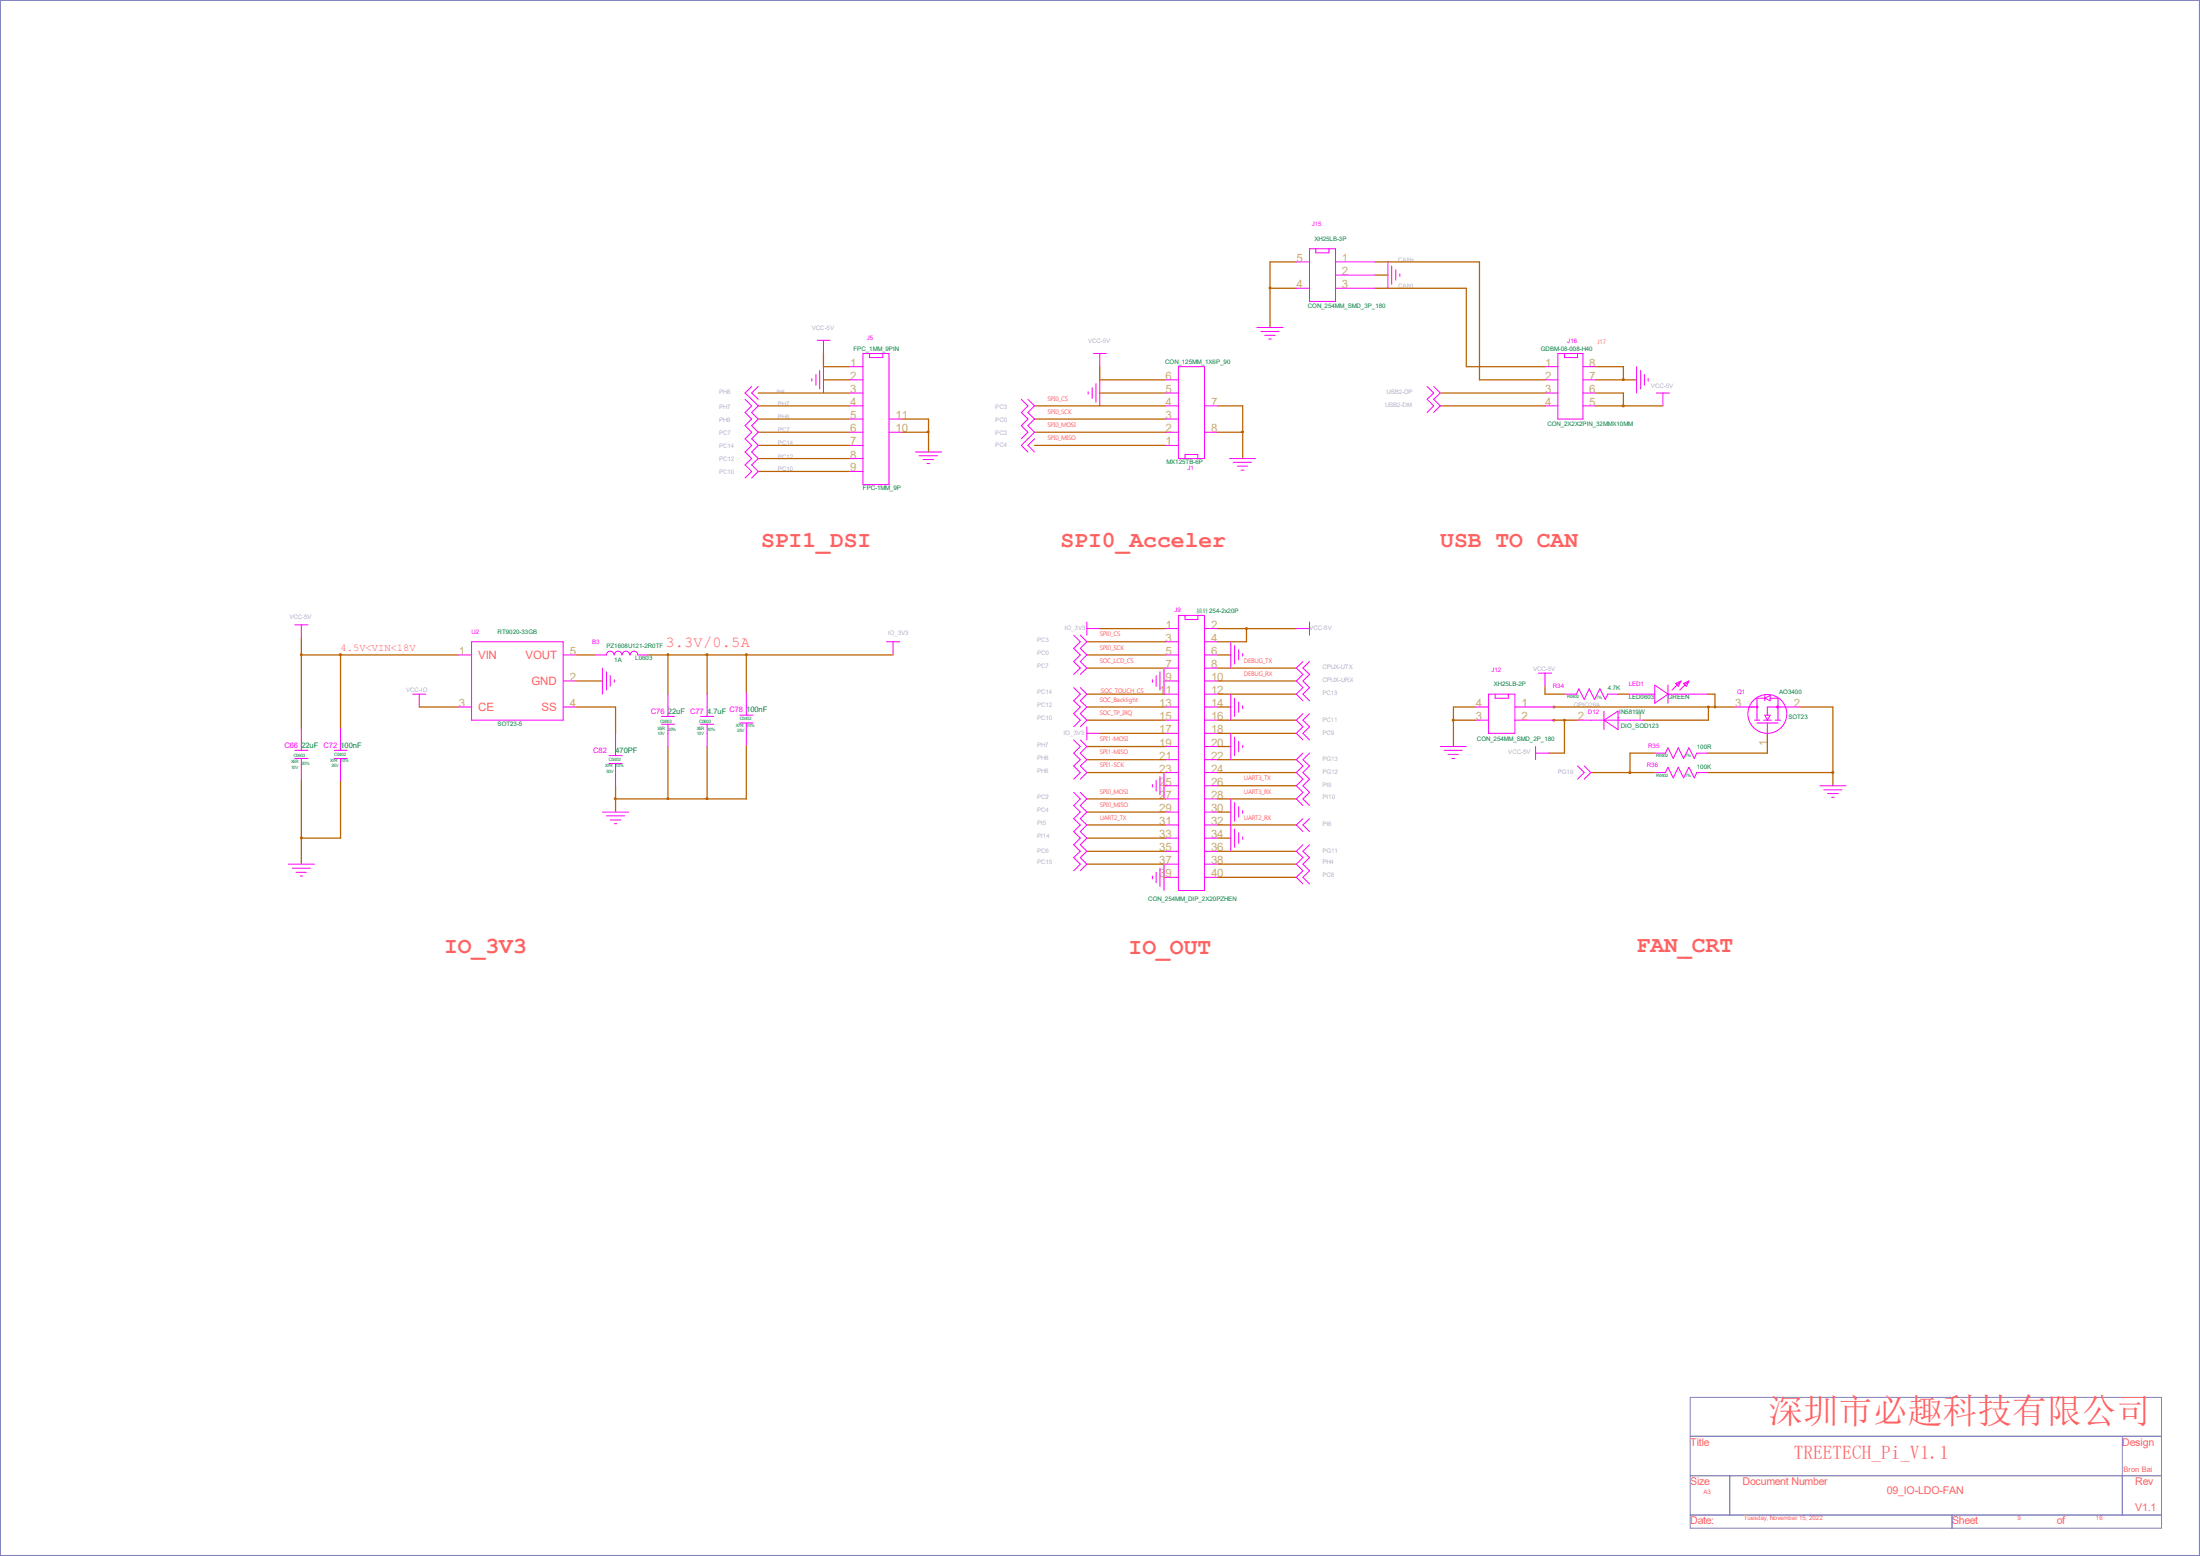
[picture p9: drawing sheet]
<svg xmlns="http://www.w3.org/2000/svg" width="297mm" height="210mm" viewBox="0 0 297 210" stroke-linecap="round" stroke-linejoin="round" font-family="sans-serif">
<g fill="none" stroke="#bb6200" stroke-width=".17">
<path d="M171.4 38.9h3.6M175 35.3h-3.6v8.9M185.6 35.3h14.1v16h8.9M185.6 38.9h12.4v10.6h10.6M185.6 37.1h1.8M102.4 54.8h12.3M102.4 53h12.3M102.4 58.3h12.3M102.4 56.6h12.3M111.2 51.3h3.5M111.2 47.7v1.8h3.5M121.8 58.3h3.5"/>
<path d="M121.8 56.6h3.5v4.4M139.7 54.8h17.6M139.7 58.3h17.6M139.7 56.6h17.6M148.5 49.5v1.8h8.8M148.5 53h8.8M164.4 54.8h3.4v7.1M164.4 58.3h3.4M194.4 54.8h14.2M194.4 53h14.2M215.4 51.3h5.5M215.4 54.8h9.1"/>
<path d="M215.4 49.5h3.8v1.8M215.4 53h3.8v1.8M102.4 60.1h12.3M102.4 63.6h12.3M102.4 61.9h12.3M139.7 60.1h17.6M40.7 86.1v12.2M40.7 88.4h21.2M46 88.4v9.9M56.6 95.4h5.3M77.8 95.4h5.3v3.6M77.8 88.4h2.6"/>
<path d="M77.8 91.9h3.5M87.5 88.4h33.1M90.2 88.4v5.3M95.5 88.4v5.3M100.8 88.4v5.1M146.7 90.2h10.6M146.7 95.4h10.6M146.7 86.6h10.6M146.7 88.4h10.6M146.7 93.7h10.6M146.7 97.2h10.6M148.5 84.8h8.8"/>
<path d="M148.5 99h8.8M157.1 91.9h.2M164.4 90.2h10.6M164.4 95.4h1.8M164.4 84.8h10.6M164.4 88.4h1.8M164.4 93.7h10.6M164.4 97.2h10.6M164.4 99h10.6M164.4 91.9h10.6M168.3 84.8v1.8h-3.9M196.2 97.2h3"/>
<path d="M199.2 95.4h-3v5.4M208.6 92.6v1.1h2.8M209.6 95.4h24.6M209.6 97.2h3.4M209.8 97.2h.1M209.8 95.4h.1M211.2 97.2v4.4h-2.1M218.4 93.7h1.5M230.5 93.7h1v1.7M230.6 95.4v1.8h-8.8M238.6 99v2.6h-8.1M243 95.4h4.4v10.6"/>
<path d="M40.7 105.3v11.3M46 105.3v7.8h-5.3M83.1 106v3.6M90.2 100.8v7M95.5 100.8v7M100.8 100.6v7.2h-17.7M146.7 109.6h10.6M146.7 107.8h10.6M146.7 116.6h10.6M146.7 104.3h10.6M146.7 114.9h10.6M146.7 113.1h10.6"/>
<path d="M146.7 111.3h10.6M146.7 102.5h10.6M146.7 100.8h10.6M157.1 106h.2M157.1 118.4h.2M164.4 109.6h1.8M164.4 107.8h10.6M164.4 116.6h10.6M164.4 104.3h10.6M164.4 114.9h10.6M164.4 113.1h1.8M164.4 111.3h10.6"/>
<path d="M164.4 102.5h10.6M164.4 106h10.6M164.4 118.4h10.6M164.4 100.8h1.8M214.8 104.3h8.6M223.4 101.6h-3.4v2.7M230.5 104.3h16.9"/>
</g>
<circle cx="209.8" cy="97.2" r=".13" fill="#bb6200"/>
<circle cx="209.8" cy="97.2" r=".13" fill="none" stroke="#bb6200" stroke-width=".14"/>
<path d="M45.8 88.3h.3v.1h-.3z" fill-rule="evenodd" fill="#bb6200"/>
<path d="M45.8 88.3h.3v.1h-.3z" fill="none" stroke="#bb6200" stroke-width=".14"/>
<circle cx="40.7" cy="88.3" r=".13" fill="#bb6200"/>
<circle cx="40.7" cy="88.3" r=".13" fill="none" stroke="#bb6200" stroke-width=".14"/>
<circle cx="168.3" cy="84.8" r=".13" fill="#bb6200"/>
<circle cx="168.3" cy="84.8" r=".13" fill="none" stroke="#bb6200" stroke-width=".14"/>
<circle cx="211.2" cy="97.2" r=".13" fill="#bb6200"/>
<circle cx="211.2" cy="97.2" r=".13" fill="none" stroke="#bb6200" stroke-width=".14"/>
<path d="M219 54.7h.2v.2h-.2z" fill-rule="evenodd" fill="#bb6200"/>
<path d="M219 54.7h.2v.2h-.2z" fill="none" stroke="#bb6200" stroke-width=".14"/>
<path d="M219.9 104.2h.2v.2h-.2z" fill-rule="evenodd" fill="#bb6200"/>
<path d="M219.9 104.2h.2v.2h-.2z" fill="none" stroke="#bb6200" stroke-width=".14"/>
<circle cx="90.2" cy="88.3" r=".13" fill="#bb6200"/>
<circle cx="90.2" cy="88.3" r=".13" fill="none" stroke="#bb6200" stroke-width=".14"/>
<path d="M95.3 88.3h.2v.1h-.2z" fill-rule="evenodd" fill="#bb6200"/>
<path d="M95.3 88.3h.2v.1h-.2z" fill="none" stroke="#bb6200" stroke-width=".14"/>
<circle cx="100.8" cy="88.3" r=".13" fill="#bb6200"/>
<circle cx="100.8" cy="88.3" r=".13" fill="none" stroke="#bb6200" stroke-width=".14"/>
<circle cx="231.5" cy="95.4" r=".13" fill="#bb6200"/>
<circle cx="231.5" cy="95.4" r=".13" fill="none" stroke="#bb6200" stroke-width=".14"/>
<circle cx="230.6" cy="95.4" r=".13" fill="#bb6200"/>
<circle cx="230.6" cy="95.4" r=".13" fill="none" stroke="#bb6200" stroke-width=".14"/>
<circle cx="209.8" cy="95.4" r=".13" fill="#bb6200"/>
<circle cx="209.8" cy="95.4" r=".13" fill="none" stroke="#bb6200" stroke-width=".14"/>
<path d="M247.3 104.2h.2v.2h-.2z" fill-rule="evenodd" fill="#bb6200"/>
<path d="M247.3 104.2h.2v.2h-.2z" fill="none" stroke="#bb6200" stroke-width=".14"/>
<circle cx="90.2" cy="107.8" r=".13" fill="#bb6200"/>
<circle cx="90.2" cy="107.8" r=".13" fill="none" stroke="#bb6200" stroke-width=".14"/>
<circle cx="40.7" cy="113.1" r=".14" fill="#bb6200"/>
<circle cx="40.7" cy="113.1" r=".14" fill="none" stroke="#bb6200" stroke-width=".14"/>
<circle cx="83.1" cy="107.8" r=".13" fill="#bb6200"/>
<circle cx="83.1" cy="107.8" r=".13" fill="none" stroke="#bb6200" stroke-width=".14"/>
<path d="M95.3 107.7h.2v.2h-.2z" fill-rule="evenodd" fill="#bb6200"/>
<path d="M95.3 107.7h.2v.2h-.2z" fill="none" stroke="#bb6200" stroke-width=".14"/>
<circle cx="125.3" cy="58.3" r=".13" fill="#bb6200"/>
<circle cx="125.3" cy="58.3" r=".13" fill="none" stroke="#bb6200" stroke-width=".14"/>
<circle cx="167.7" cy="58.3" r=".13" fill="#bb6200"/>
<circle cx="167.7" cy="58.3" r=".13" fill="none" stroke="#bb6200" stroke-width=".14"/>
<path d="M219 51.1h.2v.2h-.2z" fill-rule="evenodd" fill="#bb6200"/>
<path d="M219 51.1h.2v.2h-.2z" fill="none" stroke="#bb6200" stroke-width=".14"/>
<circle cx="196.2" cy="97.2" r=".13" fill="#bb6200"/>
<circle cx="196.2" cy="97.2" r=".13" fill="none" stroke="#bb6200" stroke-width=".14"/>
<circle cx="171.4" cy="38.9" r=".13" fill="#bb6200"/>
<circle cx="171.4" cy="38.9" r=".13" fill="none" stroke="#bb6200" stroke-width=".14"/>
<path d="M0 0h296.9v209.9h-296.9zM228.2 188.6h63.6v17.6h-63.6zM228.2 193.8h63.6M228.2 199.2h63.6M233.5 199.2v5.3M286.5 193.8v10.7M0 209.9h.1M228.2 204.5h63.6M263.5 204.5v1.7" fill="none" stroke="#8181c0" stroke-width=".14"/>
<g fill="none" stroke="#f0f" stroke-width=".14">
<path d="M175 35.3h1.8M175 38.9h1.8M176.8 33.6h3.5v7.1h-3.5zM177.6 33.6v.5h1.8v-.5M180.3 35.3h5.3M180.3 37.1h5.3M180.3 38.9h5.3M187.4 35.3v3.6M187.9 35.9v2.5M188.4 36.4v1.4M189 37v.3M100.6 53.9l.9 .9-.9 .9 .9 .9-.9 .8 .9 .9-.9 .9 .9 .9-.9 .9 .9 .9-.9 .8 .9 .9-.9 .9"/>
<path d="M101.5 52.2l-.9 .8 1.8 1.8-.9 .9 .9 .9-.9 .8 .9 .9-.9 .9 .9 .9-.9 .9 .9 .9-.9 .8 .9 .9-.9 .9M102.4 52.2l-.9 .8 .9 .9M109.6 51.1v.3M110.2 50.5v1.5M110.3 45.9h1.8M110.7 50v2.5M111.2 45.9v1.8M111.2 49.5v3.5M114.7 49.5h1.8M114.7 58.3h1.8M114.7 56.6h1.8M114.7 54.8h1.8"/>
<path d="M114.7 53h1.8M114.7 51.3h1.8M116.5 47.7h3.5v17.7h-3.5zM117.4 47.7v.6h1.8v-.6M120 58.3h1.8M120 56.6h1.8M137.9 53.9l.9 .9-.9 .9 .9 .9-.9 .8 .9 .9-.9 .9M138.8 53.9l.9 .9-.9 .9 .9 .9-.9 .8 .9 .9-1.8 1.8 .9 .9M139.7 59.2l-.9 .9 .9 .9M146.9 52.9v.3M147.4 52.3v1.5M147.6 47.7h1.8"/>
<path d="M148 51.8v2.5M148.5 47.7v1.8M148.5 51.3v3.5M157.3 58.3h1.8M157.3 56.6h1.8M157.3 54.8h1.8M157.3 53h1.8M157.3 51.3h1.8M159.1 49.5h3.5v12.4h-3.5zM162.6 58.3h1.8M162.6 54.8h1.8M169.7 44.2h3.5"/>
<path d="M170.2 44.7h2.5M170.7 45.3h1.5M171.3 45.8h.3M192.7 52.2l.8 .8-.8 .9 .8 .9-.8 .9M193.5 52.2l.9 .8-.9 .9 .9 .9-.9 .9M208.6 49.5h1.7M208.6 54.8h1.7M208.6 53h1.7M208.6 51.3h1.7M210.3 47.7h3.4v8.9h-3.4zM211.2 47.7v.6h1.8v-.6M213.7 49.5h1.7"/>
<path d="M213.7 54.8h1.7M213.7 53h1.7M213.7 51.3h1.7M220.9 49.5v3.5M221.5 50v2.5M222 50.5v1.5M222.5 51.1v.3M223.6 53h1.8M224.5 53v1.8M114.7 61.9h1.8M114.7 60.1h1.8M114.7 63.6h1.8"/>
<path d="M123.6 61h3.5M124.1 61.5h2.5M124.6 62h1.4M125.1 62.6h.4M157.3 60.1h1.8M160 61.9v-.6h1.7v.6M166 61.9h3.5M166.5 62.4h2.5M167 62.9h1.4M167.6 63.5h.3M39.8 84.3h1.8M40.7 84.3v1.8"/>
<path d="M40.7 98.3v3M46 98.3v3M55.7 93.7h1.8M56.6 93.7v1.7M61.9 88.4h1.8M61.9 95.4h1.8M63.7 86.6h12.3v10.6h-12.3zM76 88.4h1.8M76 91.9h1.8M76 95.4h1.8M80.4 88.4h1.5a.51 .51 0 0 1 .5-.5 .51 .51 0 0 1 .5 .5M81.3 90.2v3.5"/>
<path d="M81.9 90.7v2.4M82.4 91.2v1.4M82.9 88.4a.51 .51 0 0 1 .5-.5 .51 .51 0 0 1 .5 .5M82.9 91.7v.4M83.1 99v3M84 88.4a.51 .51 0 0 1 .5-.5 .51 .51 0 0 1 .5 .5M85.1 88.4a.51 .51 0 0 1 .5-.5 .51 .51 0 0 1 .5 .5h1.4M89.3 96.7h1.8M89.3 97.7h1.8M90.2 93.7v3M90.2 97.7v3.1M94.6 96.7h1.8"/>
<path d="M94.6 97.7h1.8M95.5 93.7v3M95.5 97.7v3.1M99.9 96.5h1.7M99.9 97.6h1.7M100.8 93.5v3M100.8 97.6v3M119.7 86.6h1.8M120.6 86.6v1.8M144.9 85.7l.9 .9-.9 .9 .9 .9-.9 .9 .9 .9-.9 .8M144.9 99.9l.9 .9-.9 .8 .9 .9-.9 .9 .9 .9-.9 .9M144.9 92.8l.9 .9-.9 .9 .9 .8-.9 .9 .9 .9-.9 .9"/>
<path d="M145.8 85.7l.9 .9-.9 .9 .9 .9-.9 .9 .9 .9-.9 .8M145.8 99.9l.9 .9-.9 .8 .9 .9-.9 .9 .9 .9-.9 .9M145.8 92.8l.9 .9-.9 .9 .9 .8-.9 .9 .9 .9-.9 .9M146.7 84.8h1.8M146.7 99h1.8M146.7 83.9v1.8M146.7 98.1v1.8M155.6 91.7v.4M156.1 91.2v1.4M156.6 90.7v2.4M157.1 90.2v3.5M157.3 84.8h1.8"/>
<path d="M157.3 86.6h1.8M157.3 88.4h1.8M157.3 90.2h1.8M157.3 91.9h1.8M157.3 93.7h1.8M157.3 95.4h1.8M157.3 97.2h1.8M157.3 99h1.8M159.1 83.1h3.5v37.1h-3.5zM160 83.1v.5h1.7v-.5M162.6 84.8h1.8M162.6 86.6h1.8"/>
<path d="M162.6 88.4h1.8M162.6 90.2h1.8M162.6 91.9h1.8M162.6 93.7h1.8M162.6 95.4h1.8M162.6 97.2h1.8M162.6 99h1.8M166.2 86.6v3.6M166.2 93.7v3.5M166.2 99v3.5M166.7 87.1v2.5M166.7 94.2v2.5"/>
<path d="M166.7 99.5v2.5M167.2 87.7v1.4M167.2 94.7v1.4M167.8 88.2v.4M167.8 95.2v.4M175 84.8h1.8M175.9 96.3l-.9 .9 .9 .9-.9 .9 .9 .9M175.9 89.3l-.9 .9 .9 .8-.9 .9 .9 .9-.9 .9 .9 .9M176.8 83.9v1.8M176.8 96.3l-.9 .9 .9 .9-.9 .9 .9 .9M176.8 89.3l-.9 .9 .9 .8-.9 .9 .9 .9-.9 .9 .9 .9M199.2 95.4h1.8"/>
<path d="M199.2 97.2h1.8M201 93.7h3.5v5.3h-3.5zM201.8 93.7v.5h1.8v-.5M204.5 95.4h5.3M204.5 97.2h5.3M207.7 90.8h1.8M208.6 90.8v1.8M211.4 93.7h1.4l.3-.7 .8 1.4 .6-1.4 .8 1.4 .7-1.4 .7 1.4 .3-.7h1.4M213 97.2h8.8M216.5 96v2.5M216.5 97.2l1.9-1.2v2.5zM218.4 96.9h.1"/>
<path d="M219.9 93.7h3.5M223.4 92.5l1.8 1.2-1.8 1.2zM225.2 93.7h.1M225.2 93.7h5.3M225.2 92.5v2.4M226.2 92.2h.1M226.2 92.2l.7-.3-.3 .7zM226.8 92.1l-1.1 1M227.3 92.2h.1M227.3 92.2l.7-.3-.3 .7zM227.8 92.1l-1 1M234.2 95.4h3"/>
<path d="M236.9 97.2h.7M237.2 97.6h2.8M238.1 97.2h1M238.3 94.2h-1.1v3M238.3 96.5h.7l-.4 .7zM238.3 93.9v.7M238.3 94.2l.7-.3v.7zM238.6 97.6v1.4M239 94.2h1v3M239.6 97.2h.8M239.9 95.4h-1.3v1.1M240.2 95.4h2.8"/>
<path d="M38.9 116.6h3.6M39.5 117.2h2.4M39.8 101.3h1.8M39.8 102.4h1.8M40 117.7h1.4M40.5 118.2h.4M40.7 102.4v2.9M45.1 101.3h1.8M45.1 102.4h1.8M46 102.4v2.9M81.3 109.6h3.6M81.9 110.1h2.4"/>
<path d="M82.2 102h1.8M82.2 103h1.8M82.4 110.7h1.4M82.9 111.2h.4M83.1 103v3M144.9 106.9l.9 .9-.9 .9 .9 .9-.9 .9 .9 .8-.9 .9 .9 .9-.9 .9 .9 .9-.9 .8 .9 .9-.9 .9M145.8 106.9l.9 .9-.9 .9 .9 .9-.9 .9 .9 .8-.9 .9 .9 .9-.9 .9 .9 .9-.9 .8 .9 .9-.9 .9M155.6 105.9v.3M155.6 118.2v.4M156.1 105.3v1.5M156.1 117.7v1.4M156.6 104.8v2.5"/>
<path d="M156.6 117.2v2.4M157.1 104.3v3.5M157.1 116.6v3.6M157.3 102.5h1.8M157.3 100.8h1.8M157.3 104.3h1.8M157.3 106h1.8M157.3 107.8h1.8M157.3 109.6h1.8M157.3 111.3h1.8M157.3 113.1h1.8M157.3 114.9h1.8"/>
<path d="M157.3 116.6h1.8M157.3 118.4h1.8M162.6 102.5h1.8M162.6 100.8h1.8M162.6 104.3h1.8M162.6 106h1.8M162.6 107.8h1.8M162.6 109.6h1.8M162.6 111.3h1.8M162.6 113.1h1.8M162.6 114.9h1.8M162.6 116.6h1.8"/>
<path d="M162.6 118.4h1.8M166.2 107.8v7.1M166.7 108.3v2.5M166.7 111.9v2.4M167.2 100v1.5M167.2 108.9v1.4M167.2 112.4v1.4M167.8 100.6v.3M167.8 109.4v.4M167.8 112.9v.4M175.9 114l-.9 .9 .9 .8-.9 .9 .9 .9-.9 .9 .9 .9M175.9 101.6l-.9 .9 .9 .9-.9 .9 .9 .9-.9 .8 .9 .9-.9 .9 .9 .9"/>
<path d="M175.9 110.5l-.9 .8 .9 .9M176.8 114l-.9 .9 .9 .8-.9 .9 .9 .9-.9 .9 .9 .9M176.8 101.6l-.9 .9 .9 .9-.9 .9 .9 .9-.9 .8 .9 .9-.9 .9 .9 .9M176.8 110.5l-.9 .8 .9 .9M194.4 100.8h3.6M194.9 101.3h2.5M195.5 101.8h1.4M196 102.4h.4M207.3 101.6h1.8M207.3 100.8v1.7M213 103.4l.9 .9-.9 .9M213.9 103.4l.9 .9-.9 .9"/>
<path d="M223.4 104.3h1.4l.4-.8 .7 1.5 .7-1.5 .7 1.5 .7-1.5 .7 1.5 .4-.7h1.4M223.4 101.6h1.4l.4-.7 .7 1.5 .7-1.5 .7 1.5 .7-1.5 .7 1.5 .4-.8h1.4M245.7 106h3.5M246.2 106.6h2.5M246.7 107.1h1.5M247.3 107.6h.3"/>
<circle cx="237.2" cy="95.4" r=".13"/>
<circle cx="238.6" cy="96.4" r="2.62"/>
<circle cx="240" cy="95.4" r=".13"/>
</g>
<text font-size="4.7" fill="#ff6060" x="238.8" y="192.1">深圳市必趣科技有限公司</text>
<g font-size="3.1" fill="#ff6060">
<text x="102.7" y="73.9">SPI1_DSI</text>
<text x="143.2" y="73.9">SPI0_Acceler</text>
<text x="194.4" y="73.9">USB TO CAN</text>
<text x="59.9" y="128.7">IO_3V3</text>
<text x="152.4" y="128.8">IO_OUT</text>
<text x="220.9" y="128.5">FAN_CRT</text>
</g>
<text font-size="2.6" fill="#ff6060" x="242.1" y="196.9">TREETECH_Pi_V1.1</text>
<text font-size="2.1" fill="#ff6060" x="89.8" y="87.3">3.3V/0.5A</text>
<g font-size="1.6" fill="#b7b76a">
<text x="175" y="35.3">5</text>
<text x="181.1" y="35.3">1</text>
<text x="175" y="38.9">4</text>
<text x="181.1" y="37.1">2</text>
<text x="181.1" y="38.9">3</text>
<text x="114.8" y="49.5">1</text>
<text x="114.8" y="51.3">2</text>
<text x="114.8" y="53">3</text>
<text x="157.4" y="53">5</text>
<text x="157.4" y="51.3">6</text>
<text x="208.6" y="49.5">1</text>
<text x="208.6" y="51.3">2</text>
<text x="208.6" y="53">3</text>
<text x="214.5" y="53">6</text>
<text x="214.5" y="51.3">7</text>
<text x="214.5" y="49.5">8</text>
<text x="114.8" y="54.8">4</text>
<text x="114.8" y="56.6">5</text>
<text x="114.8" y="58.3">6</text>
<text x="120.9" y="58.3">10</text>
<text x="120.9" y="56.6">11</text>
<text x="157.4" y="58.3">2</text>
<text x="157.4" y="56.6">3</text>
<text x="157.4" y="54.8">4</text>
<text x="163.5" y="54.8">7</text>
<text x="163.5" y="58.3">8</text>
<text x="208.6" y="54.8">4</text>
<text x="214.5" y="54.8">5</text>
<text x="114.8" y="60.1">7</text>
<text x="114.8" y="61.9">8</text>
<text x="114.8" y="63.6">9</text>
<text x="157.4" y="60.1">1</text>
<text x="61.9" y="88.4">1</text>
<text x="76.9" y="88.4">5</text>
<text x="157.4" y="84.8">1</text>
<text x="157.4" y="86.6">3</text>
<text x="157.4" y="88.4">5</text>
<text x="163.5" y="84.8">2</text>
<text x="163.5" y="86.6">4</text>
<text x="163.5" y="88.4">6</text>
<text x="61.9" y="95.4">3</text>
<text x="76.9" y="91.9">2</text>
<text x="76.9" y="95.4">4</text>
<text x="156.5" y="93.7">11</text>
<text x="156.5" y="95.4">13</text>
<text x="157.4" y="90.2">7</text>
<text x="157.4" y="91.9">9</text>
<text x="163.5" y="90.2">8</text>
<text x="163.5" y="91.9">10</text>
<text x="163.5" y="93.7">12</text>
<text x="163.5" y="95.4">14</text>
<text x="199.2" y="95.4">4</text>
<text x="205.4" y="95.4">1</text>
<text x="234.2" y="95.4">3</text>
<text x="242.1" y="95.4">2</text>
<text x="156.5" y="97.2">15</text>
<text x="156.5" y="99">17</text>
<text x="156.5" y="100.8">19</text>
<text x="163.5" y="97.2">16</text>
<text x="163.5" y="99">18</text>
<text x="163.5" y="100.8">20</text>
<text x="199.2" y="97.2">3</text>
<text x="205.4" y="97.2">2</text>
<text x="213" y="97.2">2</text>
<text x="220.9" y="97.2">1</text>
<text x="238.6" y="100.7" transform="rotate(-90 238.6 100.7)">1</text>
<text x="156.5" y="102.5">21</text>
<text x="156.5" y="104.3">23</text>
<text x="156.5" y="106">2</text>
<text x="156.5" y="107.8">27</text>
<text x="157.4" y="106">5</text>
<text x="163.5" y="102.5">22</text>
<text x="163.5" y="104.3">24</text>
<text x="163.5" y="106">26</text>
<text x="163.5" y="107.8">28</text>
<text x="156.5" y="109.6">29</text>
<text x="156.5" y="111.3">31</text>
<text x="156.5" y="113.1">33</text>
<text x="163.5" y="109.6">30</text>
<text x="163.5" y="111.3">32</text>
<text x="163.5" y="113.1">34</text>
<text x="156.5" y="114.9">35</text>
<text x="156.5" y="116.6">37</text>
<text x="156.5" y="118.4">3</text>
<text x="157.4" y="118.4">9</text>
<text x="163.5" y="114.9">36</text>
<text x="163.5" y="116.6">38</text>
<text x="163.5" y="118.4">40</text>
</g>
<g font-size="1.6" fill="#ff6060">
<text x="64.6" y="88.9">VIN</text>
<text x="71" y="88.9">VOUT</text>
<text x="64.6" y="96">CE</text>
<text x="71.8" y="92.5">GND</text>
<text x="73.1" y="96">SS</text>
</g>
<g font-size="1.4" fill="#ff6060">
<text x="46" y="87.8">4.5V&lt;VIN&lt;18V</text>
<text x="228.2" y="195.1">Title</text>
<text x="286.5" y="195.1">Design</text>
<text x="228.2" y="200.4">Size</text>
<text x="235.2" y="200.4">Document Number</text>
<text x="254.7" y="201.7">09_IO-LDO-FAN</text>
<text x="288.2" y="204">V1.1</text>
<text x="288.2" y="200.4">Rev</text>
<text x="228.2" y="205.7">Date:</text>
<text x="263.5" y="205.7">Sheet</text>
<text x="277.7" y="205.7">of</text>
</g>
<g font-size="1" fill="#f0f">
<text x="38.4" y="100.9">C66</text>
<text x="80.1" y="101.6">C82</text>
<text x="87.9" y="96.3">C76</text>
</g>
<g font-size="1" fill="#008040">
<text x="40.7" y="100.9">22uF C72</text>
<text x="46" y="100.9">100nF</text>
<text x="83.1" y="101.6">470PF</text>
<text x="90.2" y="96.3">22uF C77</text>
<text x="95.5" y="96.3">4.7uF C78</text>
<text x="100.8" y="96.1">100nF</text>
</g>
<text font-size="1" fill="#ff6060" x="286.7" y="198.6">Bron Bai</text>
<g font-size=".9" fill="#ff6060">
<text x="215.6" y="46.5">J17</text>
<text x="141.4" y="59.4">SPI0_MISO</text>
<text x="141.4" y="57.6">SPI0_MOSI</text>
<text x="141.4" y="55.8">SPI0_SCK</text>
<text x="141.4" y="54.1">SPI0_CS</text>
<text x="148.5" y="89.5">SOC_LCD_CS</text>
<text x="148.5" y="85.9">SPI0_CS</text>
<text x="148.5" y="87.7">SPI0_SCK</text>
<text x="167.9" y="89.5">DEBUG_TX</text>
<text x="148.5" y="94.7">SOC_Backlight</text>
<text x="148.6" y="93.5">SOC_TOUCH_CS</text>
<text x="167.9" y="91.2">DEBUG_RX</text>
<text x="148.5" y="96.5">SOC_TP_IRQ</text>
<text x="148.5" y="101.8">SPI1-MISO</text>
<text x="148.5" y="100">SPI1-MOSI</text>
<text x="148.5" y="103.5">SPI1-SCK</text>
<text x="148.5" y="107.1">SPI0_MOSI</text>
<text x="167.9" y="107.1">UART3_RX</text>
<text x="167.9" y="105.3">UART3_TX</text>
<text x="148.5" y="110.7">UART2_TX</text>
<text x="148.5" y="108.9">SPI0_MISO</text>
<text x="167.9" y="110.7">UART2_RX</text>
</g>
<g font-size=".8" fill="#f0f">
<text x="177.1" y="30.6">J15</text>
<text x="117" y="45.9">J5</text>
<text x="211.6" y="46.3">J16</text>
<text x="160.3" y="63.5">J1</text>
<text x="158.5" y="82.5">J9</text>
<text x="63.7" y="85.6">U2</text>
<text x="79.9" y="87">B3</text>
<text x="201.3" y="90.7">J12</text>
<text x="209.6" y="92.8">R34</text>
<text x="219.9" y="92.6">LED1</text>
<text x="234.5" y="93.7">Q1</text>
<text x="214.4" y="96.3">D12</text>
<text x="222.5" y="100.9">R35</text>
<text x="222.3" y="103.5">R36</text>
</g>
<g font-size=".8" fill="#008040">
<text x="177.5" y="32.6">XH25LB-3P</text>
<text x="176.6" y="41.5">CON_254MM_SMD_3P_180</text>
<text x="115.2" y="47.4">FPC_1MM_9PIN</text>
<text x="208" y="47.4">GDBM-08-008-H40</text>
<text x="157.3" y="49.1">CON_125MM_1X6P_90</text>
<text x="208.9" y="57.4">CON_2X2X2PIN_32MMX10MM</text>
<text x="157.5" y="62.6">MX125TB-6P</text>
<text x="116.5" y="66.1">FPC-1MM_9P</text>
<text x="161.5" y="82.7">插针254-2x20P</text>
<text x="67.2" y="85.6">RT9020-33GB</text>
<text x="81.9" y="87.5">PZ1608U121-2R0TF</text>
<text x="82.9" y="89.3">1A</text>
<text x="85.8" y="89.1">L0603</text>
<text x="201.7" y="92.6">XH25LB-2P</text>
<text x="217" y="93.1">4.7K</text>
<text x="219.9" y="94.4">LED0603</text>
<text x="225.2" y="94.4">GREEN</text>
<text x="240.2" y="93.7">AO3400</text>
<text x="67.2" y="97.9">SOT23-5</text>
<text x="199.4" y="100">CON_254MM_SMD_2P_180</text>
<text x="218.6" y="96.3">IN5819W</text>
<text x="218.8" y="98.3">DIO_SOD123</text>
<text x="229.1" y="101.1">100R</text>
<text x="241.4" y="97">SOT23</text>
<text x="229.1" y="103.8">100K</text>
<text x="155" y="121.6">CON_254MM_DIP_2X20PZHEN</text>
</g>
<g font-size=".8" fill="#aaaad5">
<text x="188.8" y="35.3">CAN+</text>
<text x="188.8" y="38.9">CAN1</text>
<text x="109.6" y="44.5">VCC-5V</text>
<text x="146.9" y="46.3">VCC-5V</text>
<text x="97.1" y="53.2">PH8</text>
<text x="187.2" y="53.2">USB2-DP</text>
<text x="222.9" y="52.3">VCC-5V</text>
<text x="97.1" y="55.2">PH7</text>
<text x="97.1" y="56.9">PH6</text>
<text x="97.1" y="58.7">PC7</text>
<text x="105" y="58.3">PC7</text>
<text x="105" y="56.6">PH6</text>
<text x="105" y="54.8">PH7</text>
<text x="134.4" y="56.9">PC0</text>
<text x="134.4" y="58.7">PC2</text>
<text x="134.4" y="55.2">PC3</text>
<text x="187" y="54.9">USB2-DM</text>
<text x="97.1" y="60.5">PC14</text>
<text x="97.1" y="62.2">PC12</text>
<text x="97.1" y="64">PC10</text>
<text x="105" y="63.6">PC10</text>
<text x="105" y="61.9">PC12</text>
<text x="105" y="60.1">PC14</text>
<text x="134.4" y="60.3">PC4</text>
<text x="39.1" y="83.6">VCC-5V</text>
<text x="119.8" y="85.7">IO_3V3</text>
<text x="140" y="86.6">PC3</text>
<text x="140" y="88.4">PC0</text>
<text x="143.7" y="85">IO_3V3</text>
<text x="176.8" y="85">VCC-5V</text>
<text x="54.8" y="93.3">VCC-IO</text>
<text x="140" y="90.2">PC7</text>
<text x="140" y="93.7">PC14</text>
<text x="140" y="95.4">PC12</text>
<text x="178.5" y="90.3">CPUX-UTX</text>
<text x="178.5" y="93.9">PC13</text>
<text x="178.5" y="92.1">CPUX-URX</text>
<text x="207" y="90.5">VCC-5V</text>
<text x="212.5" y="95.4">GPIO26A</text>
<text x="140" y="100.8">PH7</text>
<text x="140" y="97.2">PC10</text>
<text x="143.6" y="99.1">IO_3V3</text>
<text x="178.5" y="97.4">PC11</text>
<text x="178.5" y="99.1">PC9</text>
<text x="203.6" y="101.8">VCC-5V</text>
<text x="140" y="104.3">PH6</text>
<text x="140" y="107.8">PC2</text>
<text x="140" y="102.5">PH8</text>
<text x="178.5" y="106.2">PI9</text>
<text x="178.5" y="104.4">PG12</text>
<text x="178.5" y="107.8">PI10</text>
<text x="178.5" y="102.7">PG13</text>
<text x="210.3" y="104.4">PG19</text>
<text x="140" y="113.1">PI14</text>
<text x="140" y="109.6">PC4</text>
<text x="140" y="111.3">PI5</text>
<text x="178.5" y="111.5">PI6</text>
<text x="140" y="115.1">PC6</text>
<text x="140" y="116.6">PC15</text>
<text x="178.5" y="116.6">PH4</text>
<text x="178.5" y="115.1">PG11</text>
<text x="178.5" y="118.4">PC8</text>
</g>
<g font-size=".8" fill="#ff6060">
<text x="230" y="201.7">A3</text>
<text x="235.4" y="205.2">Tuesday, November 15, 2022</text>
<text x="272.4" y="205.2">9</text>
<text x="283" y="205.2">16</text>
</g>
<text font-size=".6" fill="#aaaad5" x="104.8" y="53">PH8</text>
<g font-size=".6" fill="#008040">
<text x="211.6" y="94.2">R0402</text>
<text x="215.4" y="94.4">1%</text>
<text x="45.1" y="102">C0402</text>
<text x="88.8" y="99.1">10V</text>
<text x="88.8" y="98.5">X5R</text>
<text x="89.1" y="97.6">C0603</text>
<text x="90.2" y="98.6">20%</text>
<text x="94.1" y="99.1">10V</text>
<text x="94.1" y="98.5">X5R</text>
<text x="94.4" y="97.6">C0603</text>
<text x="95.5" y="98.6">10%</text>
<text x="99.4" y="98.1">X7R 10%</text>
<text x="99.5" y="98.8">25V</text>
<text x="99.9" y="97.2">C0402</text>
<text x="39.3" y="103.8">10V</text>
<text x="39.3" y="103">X5R</text>
<text x="39.6" y="102.2">C0603</text>
<text x="40.7" y="103.2">20%</text>
<text x="44.6" y="102.9">X7R 10%</text>
<text x="44.7" y="103.5">25V</text>
<text x="81.7" y="103.5">X7R 10%</text>
<text x="81.9" y="104.3">50V</text>
<text x="82.2" y="102.7">C0402</text>
<text x="223.6" y="104.8">R0402</text>
<text x="223.6" y="102.2">R0402</text>
<text x="227.5" y="104.8">1%</text>
<text x="227.5" y="102.2">1%</text>
</g>
</svg>
